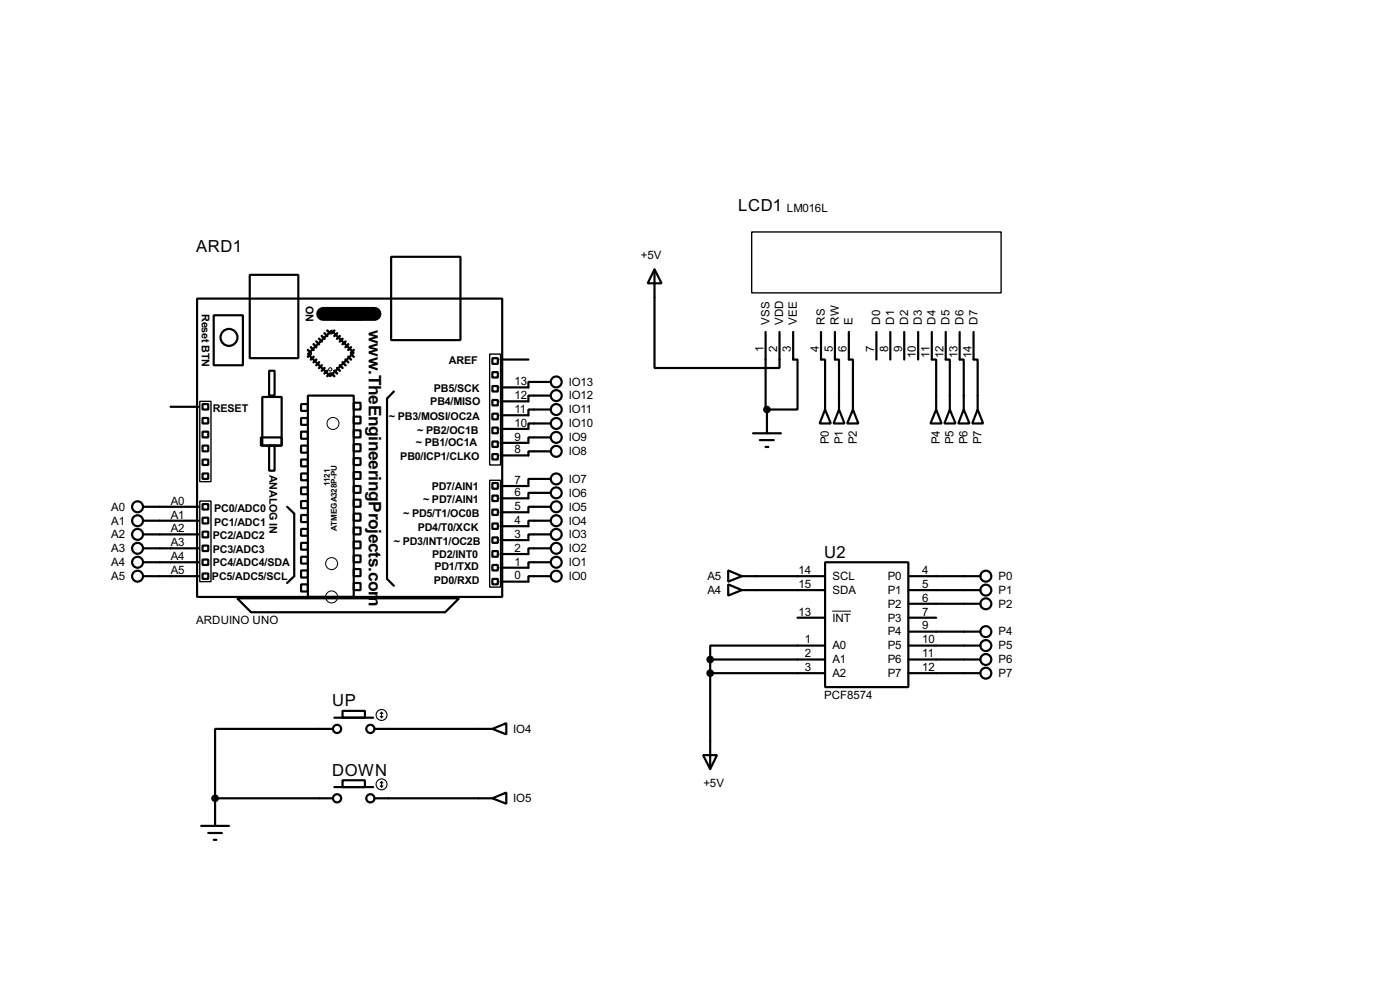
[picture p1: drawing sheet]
<svg xmlns="http://www.w3.org/2000/svg" width="256mm" height="180mm" viewBox="0 0 256 180" stroke-linecap="round" stroke-linejoin="round" font-family="sans-serif">
<g fill="none" stroke="#000" stroke-width=".4">
<path d="M36.1 54.7h55.9v54.6h-55.9zM39.2 57.7h5.3v9.2h-5.3zM45.8 50.3h8.9v15.3h-8.9zM61.8 56.4h4.5v2.1h-4.5zM71.7 47h12.7v15.3h-12.7zM119.9 49.3l1.3 2.6h-2.5zM119.9 49.3v18.1h22.9v-6.6M31.3 74.5h5.1M37.1 76.5h1.1v1h-1.1zM37.1 79h1.1v1.1h-1.1zM37.1 74h1.1v1h-1.1zM48.1 72.7h3.5v8.9h-3.5z"/>
<path d="M49.3 67.9h1v4.5h-1zM55.2 74h1.2v1.2h-1.2zM55.2 76.5h1.2v1.3h-1.2zM55.2 79h1.2v1.3h-1.2zM56.4 72.4h8.4v36.9h-8.4zM56.4 64.8l4.4-4.3 4 4.1-4.3 4.3zM64.8 73.7h1.3v1.3h-1.3zM64.8 76.3h1.3v1.2h-1.3zM64.8 78.8h1.3v1.3h-1.3zM72.2 71.7l-1.3 1.3v33l1.3 1.2M90.2 65.6h1v1h-1zM90.2 70.7h1v1h-1z"/>
<path d="M90.2 73.2h1v1h-1zM90.2 75.7h1v1.1h-1zM90.2 78.3h1v1h-1zM90.2 68.1h1v1h-1zM91.7 65.8h5.1M100.9 69.9h-4.1v1h-5.1M100.9 72.4h-4.1v1.1h-5.1M100.9 75h-4.1v1h-5.1M100.9 77.5h-4.1v1h-5.1M138 79.3h5.1M140.3 60.8v14.2h.2M140.5 75v4.3"/>
<path d="M145.3 60.8v5h.8v9.2h-5.6M150.4 60.8v5h.8v9.2M151.2 75l1 2.5h-2zM153 60.8v5h.7v9.2M153.7 75l1 2.5h-2zM155.5 60.8v5h.8v9.2M156.3 75l1 2.5h-2.1zM160.6 60.8v5M163.1 60.8v5M165.7 60.8v5M168.2 60.8v5M170.7 60.8v5h.8v9.2"/>
<path d="M171.5 75l1 2.5h-2zM173.3 60.8v5h.7v9.2M174 75l1.1 2.5h-2.1zM175.8 60.8v5h.8v9.2M176.6 75l1 2.5h-2zM178.4 60.8v5h.7v9.2M179.1 75l1 2.5h-2zM26.2 97.8h10.2M26.2 95.3h10.2M26.2 92.8h10.2M37.1 81.6h1.1v1h-1.1zM37.1 86.7h1.1v1h-1.1z"/>
<path d="M37.1 84.1h1.1v1h-1.1zM37.1 92.3h1.1v1h-1.1zM37.1 94.8h1.1v1h-1.1zM37.1 97.3h1.1v1.1h-1.1zM37.1 99.9h1.1v1h-1.1zM47.8 80.1h3.8v1.5h-3.8zM49.3 81.6h1v4.6h-1zM52.6 92.8l1.3 1.2v11.5l-1.3 1.2M55.2 81.6h1.2v1.3h-1.2zM55.2 84.1h1.2v1.3h-1.2zM55.2 86.7h1.2v1.2h-1.2zM55.2 89.2h1.2v1.3h-1.2z"/>
<path d="M55.2 91.7h1.2v1.3h-1.2zM55.2 94.3h1.2v1.3h-1.2zM55.2 96.8h1.2v1.3h-1.2zM55.2 99.4h1.2v1.2h-1.2zM64.8 81.3h1.3v1.3h-1.3zM64.8 83.9h1.3v1.2h-1.3zM64.8 86.4h1.3v1.3h-1.3zM64.8 89h1.3v1.2h-1.3zM64.8 91.5h1.3v1.3h-1.3zM64.8 94h1.3v1.3h-1.3zM64.8 96.6h1.3v1.2h-1.3zM64.8 99.1h1.3v1.3h-1.3z"/>
<path d="M90.2 80.8h1v1h-1zM90.2 83.1h1v1h-1zM90.2 88.4h1v1.1h-1zM90.2 90.7h1v1h-1zM90.2 93.3h1v1h-1zM90.2 95.8h1v1h-1zM90.2 98.4h1v1h-1zM100.9 80.1h-4.1v1h-5.1M100.9 82.6h-4.1v.8h-5.1M100.9 87.7h-4.1v1.3h-5.1M100.9 90.2h-4.1v1h-5.1M100.9 92.8h-4.1v1h-5.1"/>
<path d="M100.9 95.3h-4.1v1h-5.1M100.9 97.8h-4.1v1.1h-5.1M139.2 80.6h2.6M140.3 81.8h.5M26.2 105.5h10.2M26.2 102.9h10.2M26.2 100.4h10.2M37.1 102.4h1.1v1h-1.1zM37.1 105h1.1v1h-1.1zM43.5 109.5h40.6l-2.5 2.6h-35.6zM55.2 101.9h1.2v1.3h-1.2zM55.2 104.4h1.2v1.3h-1.2z"/>
<path d="M55.2 107h1.2v1.3h-1.2zM64.8 101.7h1.3v1.2h-1.3zM64.8 104.2h1.3v1.3h-1.3zM64.8 106.7h1.3v1.3h-1.3zM90.2 100.9h1v1h-1zM90.2 103.4h1v1h-1zM90.2 106h1v1h-1zM100.9 100.4h-4.1v1h-5.1M100.9 102.9h-4.1v1h-5.1M100.9 105.5h-4.1v1h-5.1M133.4 104.4l2.5 1.1-2.5 1zM133.4 107l2.5 1-2.5 1z"/>
<path d="M135.9 105.5h15.3M135.9 108h15.3M146.1 113.1h5.1M151.2 102.9h15.2v22.9h-15.2zM151.2 118.2h-21.1v2.5M166.4 105.5h13.2M166.4 118.2h13.2M166.4 115.6h13.2M166.4 108h13.2M166.4 110.5h13.2M166.4 113.1h5.1M61 133.4h-21.6v12.7"/>
<path d="M61.3 131.4h7.1M62.8 130.1h4.1v1.3h-4.1zM68.6 133.4h21.6M90.2 133.4l2.6-1v2zM128.8 138.2h2.6l-1.3 2.6zM130.1 123.2h21.1M130.1 120.7h21.1M130.1 120.7v20.1M166.4 123.2h13.2M166.4 120.7h13.2M36.9 151.2h5.1M38.2 152.5h2.5"/>
<path d="M39.2 153.7h.5M39.4 146.1v5.1M39.4 146.1h21.6M61.3 144.1h7.1M62.8 142.8h4.1v1.3h-4.1zM68.6 146.1h21.6M90.2 146.1l2.6-1v2z"/>
<circle cx="41.9" cy="61.8" r="1.55"/>
<circle cx="101.9" cy="77.5" r="1"/>
<circle cx="101.9" cy="69.9" r="1"/>
<circle cx="101.9" cy="75" r="1"/>
<circle cx="101.9" cy="72.4" r="1"/>
<circle cx="25.2" cy="95.3" r="1"/>
<circle cx="25.2" cy="97.8" r="1"/>
<circle cx="25.2" cy="92.8" r="1"/>
<circle cx="101.9" cy="97.8" r="1"/>
<circle cx="101.9" cy="82.6" r="1"/>
<circle cx="101.9" cy="92.8" r="1"/>
<circle cx="101.9" cy="90.2" r="1"/>
<circle cx="101.9" cy="95.3" r="1"/>
<circle cx="101.9" cy="80.1" r="1"/>
<circle cx="101.9" cy="87.7" r="1"/>
<circle cx="25.2" cy="100.4" r="1"/>
<circle cx="25.2" cy="102.9" r="1"/>
<circle cx="25.2" cy="105.5" r="1"/>
<circle cx="101.9" cy="105.5" r="1"/>
<circle cx="101.9" cy="102.9" r="1"/>
<circle cx="101.9" cy="100.4" r="1"/>
<circle cx="180.6" cy="118.2" r="1"/>
<circle cx="180.6" cy="105.5" r="1"/>
<circle cx="180.6" cy="108" r="1"/>
<circle cx="180.6" cy="115.6" r="1"/>
<circle cx="180.6" cy="110.5" r="1"/>
<circle cx="61.7" cy="133.4" r=".75"/>
<circle cx="67.8" cy="133.4" r=".75"/>
<circle cx="180.6" cy="120.7" r="1"/>
<circle cx="180.6" cy="123.2" r="1"/>
<circle cx="61.7" cy="146.1" r=".75"/>
<circle cx="67.8" cy="146.1" r=".75"/>
</g>
<path d="M59.2 57.5h9.4" fill="none" stroke="#000" stroke-width="2.6"/>
<g fill="none" stroke="#000" stroke-width=".45">
<path d="M56.4 64.1l.6 .5M57 63.6l.5 .5M57 64.8l-.6 .5M57.5 63l.5 .6M57.5 65.3l-.5 .5M58 62.5l.5 .5M58 65.8l-.5 .5M58.5 62l.5 .5M58.5 66.3l-.5 .6M59 61.5l.5 .5M59 66.9l-.5 .5M59.5 61l.5 .5"/>
<path d="M59.5 67.4l-.5 .5M60 60.5l.5 .5M60 67.9l-.5 .5M60.5 68.4l-.5 .5M60.8 68.4l.5 .5M61.3 67.9l.5 .5M61.3 60.5l-.5 .5M61.8 67.4l.5 .5M61.8 61l-.5 .5M62.3 66.9l.5 .5M62.3 61.5l-.5 .5M62.8 66.3l.5 .6"/>
<path d="M62.8 62l-.5 .5M63.3 65.8l.5 .5M63.3 62.5l-.5 .5M63.8 65.3l.5 .5M63.8 63l-.5 .6M64.3 64.8l.5 .5M64.3 63.6l-.5 .5M64.8 64.1l-.5 .5"/>
</g>
<g fill="none" stroke="#000" stroke-width=".18">
<path d="M152.5 111.9h3.4"/>
<circle cx="60.5" cy="67.6" r=".3"/>
<circle cx="61" cy="77.5" r="1.1"/>
<circle cx="60.7" cy="109.3" r="1.1"/>
<circle cx="60.7" cy="103.2" r="1.1"/>
</g>
<path d="M137.7 42.5h45.7v11.1h-45.7zM36.6 73.5h2.1v14.7h-2.1zM89.7 64.8h2v20.3h-2zM36.6 91.7h2.1v14.8h-2.1zM89.7 87.9h2v19.6h-2z" fill="none" stroke="#000" stroke-width=".25"/>
<g fill="#000" stroke="#000" stroke-width=".4">
<circle cx="140.5" cy="75" r=".5"/>
<circle cx="130.1" cy="120.7" r=".5"/>
<circle cx="130.1" cy="123.2" r=".5"/>
<circle cx="39.4" cy="146.1" r=".5"/>
</g>
<g fill="none" stroke="#000" stroke-width=".2">
<path d="M69.7 131.1l.2 .3M69.9 130.4v1M69.9 130.4l-.2 .2M69.9 130.4l.3 .2M70.2 131.1l-.3 .3M69.7 143.8l.2 .3M69.9 143.1v1M69.9 143.1l-.2 .2M69.9 143.1l.3 .2M70.2 143.8l-.3 .3"/>
<circle cx="69.9" cy="130.9" r="1"/>
<circle cx="69.9" cy="143.6" r="1"/>
</g>
<g font-size="3.6">
<text x="67.6" y="60.4" transform="rotate(90 67.6 60.4)">w</text>
<text x="67.6" y="67.7" transform="rotate(90 67.6 67.7)">.TheEngineeringProjects.com</text>
</g>
<g font-size="3.4">
<text x="135.3" y="38.6">LCD1</text>
<text x="36" y="46.2">ARD1</text>
<text x="151" y="102.1">U2</text>
<text x="60.9" y="129.3">UP</text>
<text x="60.9" y="142">DOWN</text>
</g>
<g font-size="2.4">
<text x="144.1" y="38.8">LM016L</text>
<text x="117.4" y="47.4">+5V</text>
<text x="141" y="59.4" transform="rotate(-90 141 59.4)">VSS</text>
<text x="143.5" y="59.4" transform="rotate(-90 143.5 59.4)">VDD</text>
<text x="146" y="59.4" transform="rotate(-90 146 59.4)">VEE</text>
<text x="151.1" y="59.4" transform="rotate(-90 151.1 59.4)">RS</text>
<text x="153.7" y="59.4" transform="rotate(-90 153.7 59.4)">RW</text>
<text x="156.2" y="59.4" transform="rotate(-90 156.2 59.4)">E</text>
<text x="161.3" y="59.4" transform="rotate(-90 161.3 59.4)">D0</text>
<text x="163.8" y="59.4" transform="rotate(-90 163.8 59.4)">D1</text>
<text x="166.4" y="59.4" transform="rotate(-90 166.4 59.4)">D2</text>
<text x="168.9" y="59.4" transform="rotate(-90 168.9 59.4)">D3</text>
<text x="171.4" y="59.4" transform="rotate(-90 171.4 59.4)">D4</text>
<text x="174" y="59.4" transform="rotate(-90 174 59.4)">D5</text>
<text x="176.5" y="59.4" transform="rotate(-90 176.5 59.4)">D6</text>
<text x="179.1" y="59.4" transform="rotate(-90 179.1 59.4)">D7</text>
<text x="139.9" y="64.5" transform="rotate(-90 139.9 64.5)">1</text>
<text x="142.4" y="64.5" transform="rotate(-90 142.4 64.5)">2</text>
<text x="144.9" y="64.5" transform="rotate(-90 144.9 64.5)">3</text>
<text x="150" y="64.4" transform="rotate(-90 150 64.4)">4</text>
<text x="152.6" y="64.5" transform="rotate(-90 152.6 64.5)">5</text>
<text x="155.1" y="64.5" transform="rotate(-90 155.1 64.5)">6</text>
<text x="160.2" y="64.4" transform="rotate(-90 160.2 64.4)">7</text>
<text x="162.7" y="64.4" transform="rotate(-90 162.7 64.4)">8</text>
<text x="165.3" y="64.5" transform="rotate(-90 165.3 64.5)">9</text>
<text x="167.8" y="65.6" transform="rotate(-90 167.8 65.6)">10</text>
<text x="170.3" y="65.5" transform="rotate(-90 170.3 65.5)">11</text>
<text x="172.9" y="65.6" transform="rotate(-90 172.9 65.6)">12</text>
<text x="175.4" y="65.6" transform="rotate(-90 175.4 65.6)">13</text>
<text x="178" y="65.6" transform="rotate(-90 178 65.6)">14</text>
<text x="94.3" y="70.5">13</text>
<text x="104.2" y="70.6">IO13</text>
<text x="94.3" y="75.6">11</text>
<text x="94.3" y="73">12</text>
<text x="104.2" y="73.1">IO12</text>
<text x="104.2" y="75.7">IO11</text>
<text x="94.3" y="82.9">8</text>
<text x="94.3" y="80.7">9</text>
<text x="94.3" y="78.1">10</text>
<text x="104.2" y="78.2">IO10</text>
<text x="104.2" y="80.8">IO9</text>
<text x="104.2" y="83.3">IO8</text>
<text x="151.9" y="81.3" transform="rotate(-90 151.9 81.3)">P0</text>
<text x="154.4" y="81.3" transform="rotate(-90 154.4 81.3)">P1</text>
<text x="157" y="81.3" transform="rotate(-90 157 81.3)">P2</text>
<text x="172.2" y="81.3" transform="rotate(-90 172.2 81.3)">P4</text>
<text x="174.7" y="81.3" transform="rotate(-90 174.7 81.3)">P5</text>
<text x="177.3" y="81.3" transform="rotate(-90 177.3 81.3)">P6</text>
<text x="179.8" y="81.3" transform="rotate(-90 179.8 81.3)">P7</text>
<text x="94.3" y="88.5">7</text>
<text x="104.2" y="88.4">IO7</text>
<text x="20.4" y="93.5">A0</text>
<text x="31.3" y="94.9">A1</text>
<text x="31.3" y="92.4">A0</text>
<text x="94.3" y="95.9">4</text>
<text x="94.3" y="93.4">5</text>
<text x="94.3" y="90.8">6</text>
<text x="104.2" y="90.9">IO6</text>
<text x="104.2" y="93.5">IO5</text>
<text x="20.4" y="101.1">A3</text>
<text x="20.4" y="98.5">A2</text>
<text x="20.4" y="96">A1</text>
<text x="31.3" y="100">A3</text>
<text x="31.3" y="97.4">A2</text>
<text x="94.3" y="101">2</text>
<text x="94.3" y="98.5">3</text>
<text x="104.2" y="96">IO4</text>
<text x="104.2" y="98.5">IO3</text>
<text x="104.2" y="101.1">IO2</text>
<text x="20.4" y="106.2">A5</text>
<text x="20.4" y="103.6">A4</text>
<text x="31.3" y="105.1">A5</text>
<text x="31.3" y="102.5">A4</text>
<text x="94.3" y="106.1">0</text>
<text x="94.3" y="103.5">1</text>
<text x="104.2" y="103.6">IO1</text>
<text x="104.2" y="106.2">IO0</text>
<text x="129.6" y="106.2">A5</text>
<text x="146.3" y="105.1">14</text>
<text x="146.3" y="107.6">15</text>
<text x="152.5" y="106.2">SCL</text>
<text x="162.6" y="106.2">P0</text>
<text x="169" y="105.1">4</text>
<text x="169" y="107.6">5</text>
<text x="182.9" y="106.2">P0</text>
<text x="129.6" y="108.7">A4</text>
<text x="146.3" y="112.7">13</text>
<text x="152.5" y="108.7">SDA</text>
<text x="152.5" y="113.8">INT</text>
<text x="162.6" y="108.7">P1</text>
<text x="162.6" y="111.2">P2</text>
<text x="162.6" y="113.8">P3</text>
<text x="169" y="110.1">6</text>
<text x="169" y="112.7">7</text>
<text x="182.9" y="108.7">P1</text>
<text x="182.9" y="111.2">P2</text>
<text x="35.9" y="114.2">ARDUINO UNO</text>
<text x="147.5" y="117.8">1</text>
<text x="152.5" y="118.9">A0</text>
<text x="162.6" y="116.3">P4</text>
<text x="162.6" y="118.9">P5</text>
<text x="169" y="115.2">9</text>
<text x="169" y="117.8">10</text>
<text x="182.9" y="118.9">P5</text>
<text x="182.9" y="116.3">P4</text>
<text x="147.5" y="120.3">2</text>
<text x="147.5" y="122.8">3</text>
<text x="152.5" y="121.4">A1</text>
<text x="152.5" y="123.9">A2</text>
<text x="162.6" y="121.4">P6</text>
<text x="162.6" y="123.9">P7</text>
<text x="169" y="120.3">11</text>
<text x="169" y="122.8">12</text>
<text x="182.9" y="123.9">P7</text>
<text x="182.9" y="121.4">P6</text>
<text x="151" y="127.9">PCF8574</text>
<text x="94" y="134.1">IO4</text>
<text x="94" y="146.8">IO5</text>
<text x="128.9" y="144">+5V</text>
</g>
<g font-size="2.2">
<text x="37" y="57.5" transform="rotate(90 37 57.5)">Reset BTN</text>
<text x="56" y="56" transform="rotate(90 56 56)">ON</text>
<text x="79.5" y="71.8">PB5/SCK</text>
<text x="82.2" y="66.7">AREF</text>
<text x="39" y="75.4">RESET</text>
<text x="71.3" y="76.9">~ PB3/MOSI/OC2A</text>
<text x="78.8" y="74.1">PB4/MISO</text>
<text x="76.2" y="81.7">~ PB1/OC1A</text>
<text x="76.5" y="79.4">~ PB2/OC1B</text>
<text x="49.4" y="86.9" transform="rotate(90 49.4 86.9)">ANALOG IN</text>
<text x="73.3" y="84.3">PB0/ICP1/CLKO</text>
<text x="79.1" y="89.6">PD7/AIN1</text>
<text x="39.2" y="93.7">PC0/ADC0</text>
<text x="73.9" y="94.7">~ PD5/T1/OC0B</text>
<text x="77.5" y="92.1">~ PD7/AIN1</text>
<text x="39" y="101.2">PC3/ADC3</text>
<text x="39" y="98.7">PC2/ADC2</text>
<text x="39.2" y="96.2">PC1/ADC1</text>
<text x="72.2" y="99.8">~ PD3/INT1/OC2B</text>
<text x="76.5" y="97.2">PD4/T0/XCK</text>
<text x="38.8" y="106.1">PC5/ADC5/SCL</text>
<text x="39" y="103.6">PC4/ADC4/SDA</text>
<text x="79.2" y="102.1">PD2/INT0</text>
<text x="79.5" y="106.9">PD0/RXD</text>
<text x="79.6" y="104.3">PD1/TXD</text>
</g>
<g font-size="1.7">
<text x="60.4" y="88.9" transform="rotate(-90 60.4 88.9)">1121</text>
<text x="61.7" y="97.2" transform="rotate(-90 61.7 97.2)">ATMEGA328P-PU</text>
</g>
</svg>
